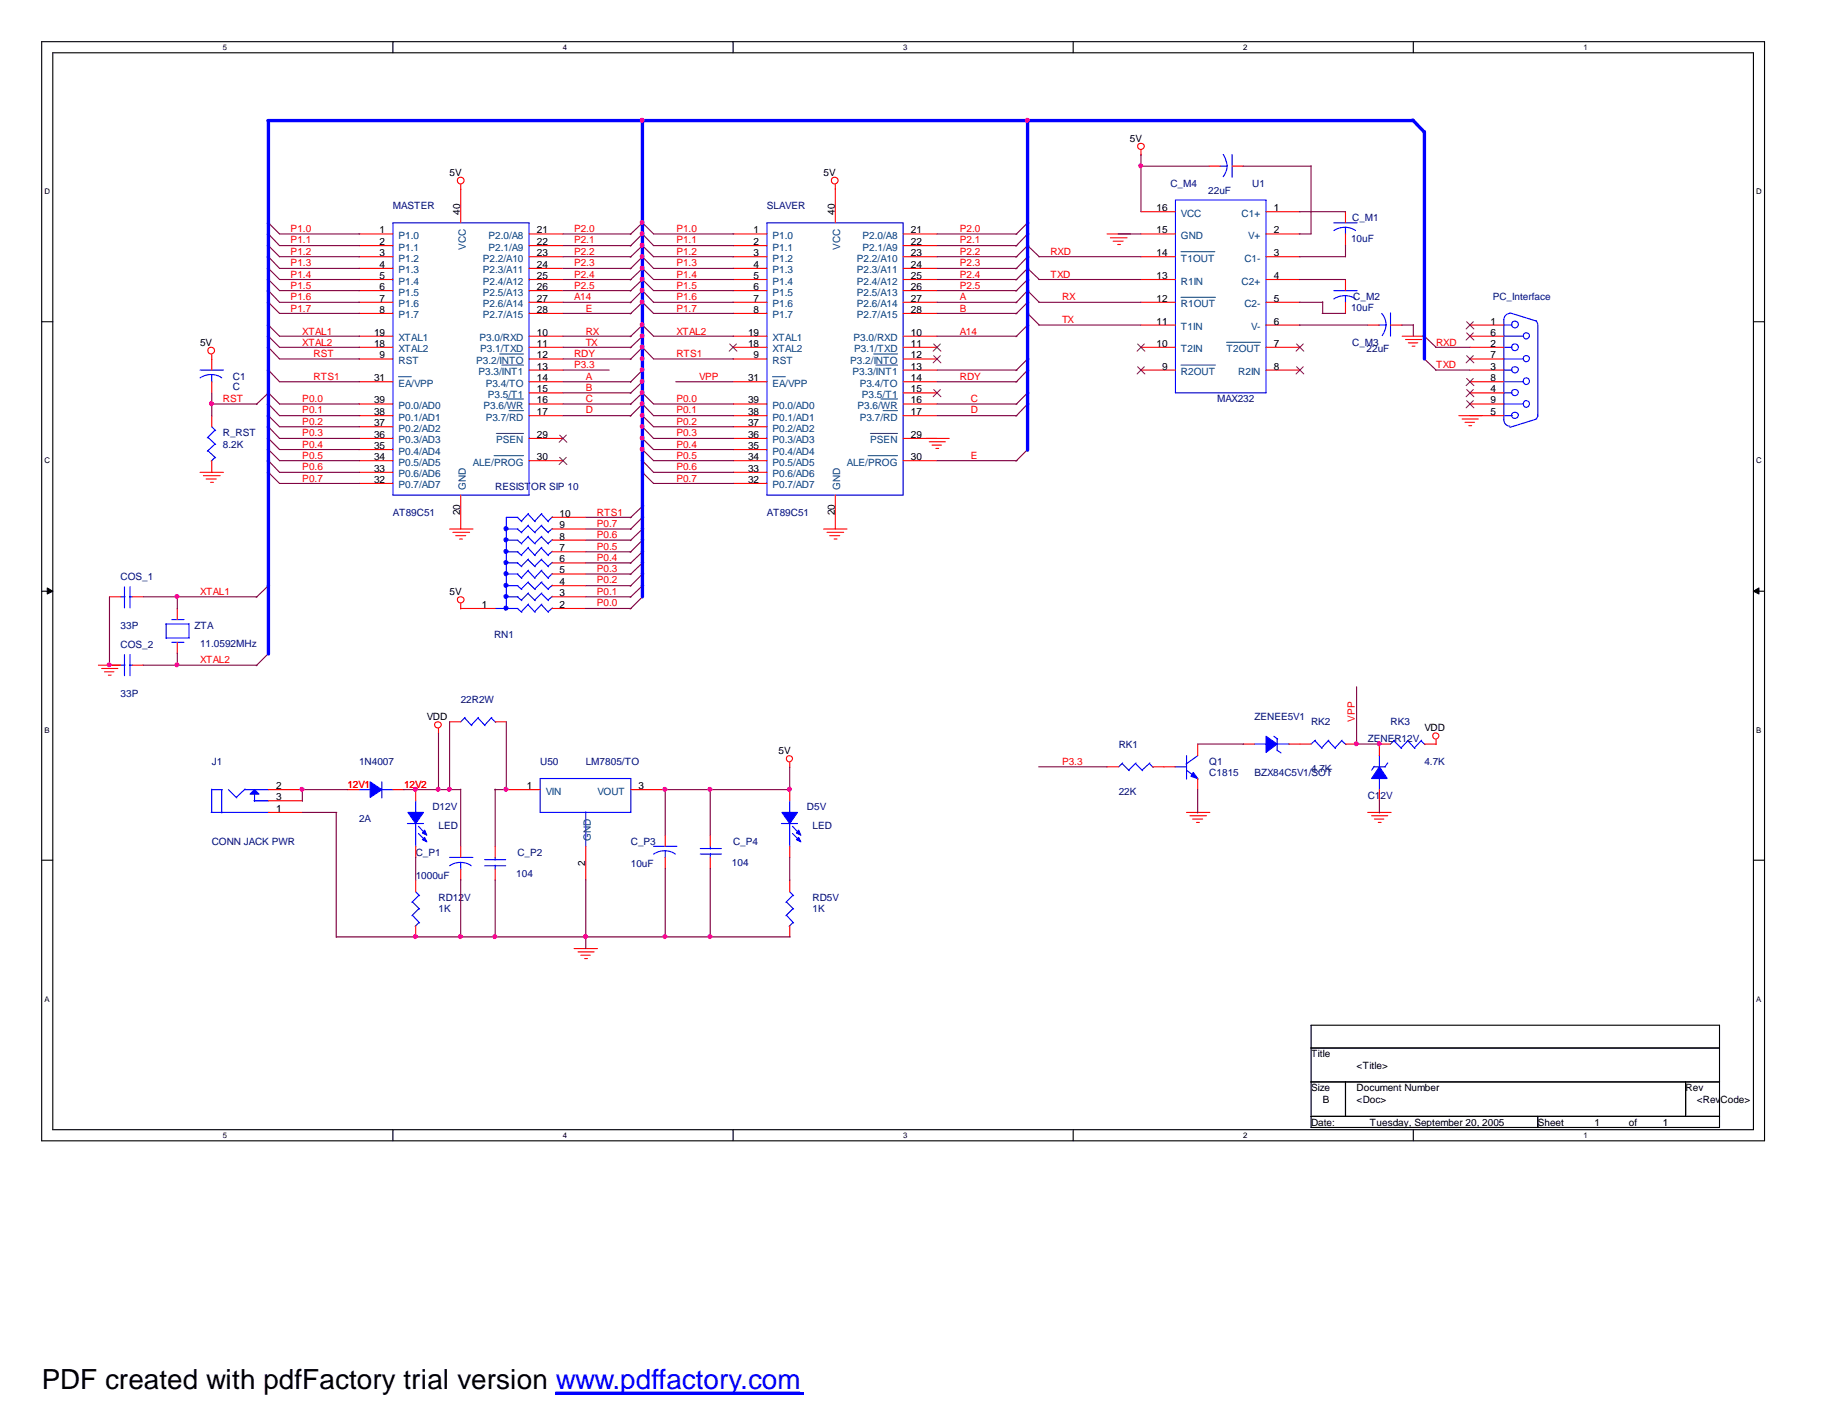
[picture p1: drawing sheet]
<svg xmlns="http://www.w3.org/2000/svg" width="279mm" height="216mm" viewBox="0 0 279 216" stroke-linecap="round" stroke-linejoin="round" font-family="sans-serif">
<path d="M6.3 6.3h262.5v167.5h-262.5zM8 8h259.1v164.1h-259.1z" fill="none" stroke="#000" stroke-width=".17"/>
<g fill="#fff">
<path d="M34 6.5h.5v1.4h-.5z"/>
<path d="M34 172.3h.5v1.4h-.5z"/>
</g>
<path d="M59.9 6.3v1.7M59.9 172.1v1.7" fill="none" stroke="#000" stroke-width=".17"/>
<g fill="#fff">
<path d="M85.8 6.5h.6v1.4h-.6z"/>
<path d="M85.8 172.3h.6v1.4h-.6z"/>
</g>
<path d="M111.7 6.3v1.7M111.7 172.1v1.7" fill="none" stroke="#000" stroke-width=".17"/>
<g fill="#fff">
<path d="M137.6 6.5h.6v1.4h-.6z"/>
<path d="M137.6 172.3h.6v1.4h-.6z"/>
</g>
<path d="M163.5 6.3v1.7M163.5 172.1v1.7" fill="none" stroke="#000" stroke-width=".17"/>
<g fill="#fff">
<path d="M189.4 6.5h.6v1.4h-.6z"/>
<path d="M189.4 172.3h.6v1.4h-.6z"/>
</g>
<path d="M215.3 6.3v1.7M215.3 172.1v1.7" fill="none" stroke="#000" stroke-width=".17"/>
<g fill="#fff">
<path d="M241.2 6.5h.6v1.4h-.6z"/>
<path d="M241.2 172.3h.6v1.4h-.6z"/>
<path d="M6.8 28.5h.7v1.4h-.7z"/>
<path d="M267.5 28.5h.8v1.4h-.8z"/>
<path d="M6.8 69.5h.7v1.4h-.7z"/>
<path d="M267.5 69.5h.8v1.4h-.8z"/>
</g>
<path d="M6.3 49h1.7M267.1 49h1.7" fill="none" stroke="#000" stroke-width=".17"/>
<g fill="#fff">
<path d="M6.8 110.6h.7v1.3h-.7z"/>
<path d="M267.5 110.6h.8v1.3h-.8z"/>
</g>
<path d="M6.3 90.1h1.7M267.1 90.1h1.7" fill="none" stroke="#000" stroke-width=".17"/>
<g fill="#000" stroke="#000" stroke-width=".15">
<path d="M7.2 89.6l.8 .5-.8 .4z" fill-rule="evenodd"/>
<path d="M267.1 90.1l.9-.5v.9z" fill-rule="evenodd"/>
</g>
<g fill="#fff">
<path d="M6.8 151.6h.7v1.3h-.7z"/>
<path d="M267.5 151.6h.8v1.3h-.8z"/>
</g>
<path d="M6.3 131.1h1.7M267.1 131.1h1.7M199.7 156.2h62.3v15.6h-62.3zM199.7 159.7h62.3M199.7 164.8h62.3M199.7 170.1h62.3M205 164.8v5.3M234.3 170.1v1.7M256.8 164.8v5.3" fill="none" stroke="#000" stroke-width=".17"/>
<g fill="none" stroke="#f00" stroke-width=".17">
<path d="M54.7 35.6h5.2M54.7 37.4h5.2M54.7 39.1h5.2M70.2 28.1v5.9M80.6 35.6h5.2M80.6 37.4h5.2M80.6 39.1h5.2M111.7 35.6h5.1M111.7 37.4h5.1M111.7 39.1h5.1M127.3 28.1v5.9M137.6 35.6h5.1"/>
<path d="M137.6 37.4h5.1M137.6 39.1h5.1M168.7 35.6h3.5M169.2 36.2h2.5M169.6 36.7h1.5M170.3 37.3h.4M173.8 22.9v.8M173.8 35.6h5.3M173.8 39.1h5.3M173.8 32.3h5.3M184.2 25.3h1.7M187.7 25.3h1.7"/>
<path d="M192.9 35.6h5.1M192.9 39.1h5.1M192.9 32.3h5.1M205 32.3v1.7M205 35.6v1.8M32.3 54v2.4M32.3 58.2v1.7M54.7 51.2h5.2M54.7 54.7h5.2M54.7 52.9h5.2M54.7 58.2h5.2M54.7 40.9h5.2"/>
<path d="M54.7 42.6h5.2M54.7 44.3h5.2M54.7 46.1h5.2M54.7 47.8h5.2M80.6 51.2h5.2M80.6 54.7h5.2M80.6 52.9h5.2M80.6 58.2h5.2M80.6 40.9h5.2M80.6 42.6h5.2M80.6 44.3h5.2M80.6 46.1h5.2"/>
<path d="M80.6 47.8h5.2M80.6 56.4h5.2M80.6 59.9h5.2M111.7 51.2h5.1M111.7 54.7h5.1M111.7 52.9h5.1M111.7 58.2h5.1M111.7 40.9h5.1M111.7 42.6h5.1M111.7 44.3h5.1M111.7 46.1h5.1M111.7 47.8h5.1"/>
<path d="M137.6 51.2h5.1M137.6 54.7h5.1M137.6 52.9h5.1M137.6 58.2h5.1M137.6 40.9h5.1M137.6 42.6h5.1M137.6 44.3h5.1M137.6 46.1h5.1M137.6 47.8h5.1M137.6 56.4h5.1M137.6 59.9h5.1M173.8 52.9h5.3"/>
<path d="M173.8 42.6h5.3M173.8 46.1h5.3M173.8 56.4h5.3M173.8 49.5h5.3M192.9 52.9h5.1M192.9 42.6h5.1M192.9 46.1h5.1M192.9 56.4h5.1M192.9 49.5h5.1M205 42.6v1.7M205 46.1v1.7M208.4 49.5h1.7"/>
<path d="M211.8 49.5h1.8M213.6 51.2h3.5M214.1 51.7h2.5M214.5 52.2h1.5M215.1 52.7h.5M223.9 51.2h5.2M223.9 54.7h5.2M223.9 52.9h5.2M223.9 58.2h5.2M223.9 56.4h5.2M223.9 59.9h5.2M223.9 49.5h5.2"/>
<path d="M30.5 72h3.5M31 72.5h2.5M31.4 73h1.5M32.1 73.5h.4M32.3 63.3v1.7M32.3 70.2v1.8M54.7 72h5.2M54.7 66.8h5.2M54.7 63.3h5.2M54.7 70.2h5.2M54.7 61.6h5.2M54.7 65h5.2"/>
<path d="M54.7 68.5h5.2M54.7 73.7h5.2M70.2 75.4v5.2M80.6 66.8h5.2M80.6 63.3h5.2M80.6 70.2h5.2M80.6 61.6h5.2M84.1 78.8h5.1M111.7 72h5.1M111.7 66.8h5.1M111.7 63.3h5.1M111.7 70.2h5.1"/>
<path d="M111.7 61.6h5.1M111.7 65h5.1M111.7 68.5h5.1M111.7 73.7h5.1M127.3 75.4v5.2M137.6 66.8h7M137.6 63.3h5.1M137.6 70.2h5.1M137.6 61.6h5.1M141.6 67.3h2.4M142 67.8h1.4M142.6 68.3h.4"/>
<path d="M222.2 63.3h6.9M222.8 63.8h2.4M223.2 64.3h1.4M223.8 64.9h.4M223.9 61.6h5.2M16.7 90.9h1.7M20.2 90.9h1.6M27 92.7v1.7M27 97.9v1.7M68.5 80.6h3.6M69 81.1h2.5M69.4 81.6h1.6"/>
<path d="M70 82.1h.4M70.2 91.9v.9M70.2 92.7h5.2M84.1 80.6h5.1M84.1 92.7h5.1M84.1 90.9h5.1M84.1 89.2h5.1M84.1 87.5h5.1M84.1 85.8h5.1M84.1 84.1h5.1M84.1 82.3h5.1M125.5 80.6h3.5"/>
<path d="M126 81.1h2.5M126.4 81.6h1.5M127.1 82.1h.4M15 101.3h3.5M15.5 101.9h2.4M15.9 102.4h1.5M16.5 102.9h.4M20.2 101.3h1.6M66.8 111v.8M68.5 110h1.7M75.4 110h1.7M120.3 116.2v.7"/>
<path d="M168.7 116.8h1.7M175.6 116.8h3.5M182.5 113.4v1.7M182.5 118.6v1.7M189.4 113.4h1.7M196.3 113.4h3.4M205 113.4h1.7M211.8 113.4h-1.7v1.7M217 113.4h1.8M218.8 112.7v.8M40.9 123.8h5.2M40.9 120.3h5.2"/>
<path d="M40.9 122h5.2M52.9 120.3h1.8M59.9 120.3h1.7M63.3 120.3v1.7M63.3 128.9v1.7M63.3 134.1v1.8M70.2 128.9v1.7M70.2 132.4v1.7M75.4 128.9v1.7M75.4 132.4v1.7M77.1 120.3h5.2M89.2 128.9v5.2"/>
<path d="M96.1 120.3h5.2M101.3 127.3v1.6M101.3 130.6v1.8M108.2 127.3v1.6M108.2 130.6v1.8M120.3 120.3v1.7M120.3 128.9v1.7M120.3 134.1v1.8M180.8 123.8h3.5M181.3 124.3h2.5M181.7 124.8h1.5M182.3 125.3h.4"/>
<path d="M208.4 123.8h3.5M209 124.3h2.4M209.4 124.8h1.4M210 125.3h.4M210.1 120.3v1.7M63.3 141.1v1.6M87.5 144.5h3.5M88.1 145h2.4M88.5 145.5h1.4M89.1 146h.4M120.3 141.1v1.6"/>
<circle cx="70.2" cy="27.5" r=".52"/>
<circle cx="127.2" cy="27.5" r=".52"/>
<circle cx="173.8" cy="22.3" r=".5"/>
<circle cx="32.2" cy="53.4" r=".52"/>
<circle cx="70.2" cy="91.4" r=".5"/>
<circle cx="66.7" cy="110.4" r=".5"/>
<circle cx="120.3" cy="115.6" r=".48"/>
<circle cx="218.7" cy="112.1" r=".48"/>
</g>
<g fill="none" stroke="#00f" stroke-width=".17">
<path d="M59.9 34h20.7v41.4h-20.7zM116.8 34h20.8v41.4h-20.8zM179.1 30.5h13.8v29.4h-13.8zM185.8 25.3h1.1M186.4 23.5a2.72 2.72 0 0 1 0 3.4M187.7 23.5v3.5M203.2 35.1a2.95 2.95 0 0 1 3.3 0M203.2 34h3.6M205 34.6v1.1M30.5 57.6a2.95 2.95 0 0 1 3.3 0M30.5 56.4h3.5M32.3 57.1v1.2"/>
<path d="M203.2 45.6a2.95 2.95 0 0 1 3.3 0M203.2 44.3h3.6M205 45v1.1M210.1 49.5h1.1M210.5 47.8a2.58 2.58 0 0 1 .1 3.3M211.8 47.7v3.5M229 58.2h3.1M229 54.7h3.1M229 51.2h3.1M229.1 56.4h1.3M229.1 59.9h1.3M229.1 52.9h1.3"/>
<path d="M229.1 49.5h1.3M230 47.8a.94 .94 0 0 0-.9 .9v15.3M230 47.7l4.1 1.2M234 48.9l.3 .5M234.3 49.5v13.9M31.7 66.6l1.2 1.1M31.7 68.7l1.2 1.1M32.3 65l.6 .6M32.8 65.5l-1.2 1.2M32.8 67.6l-1.2 1.1M32.8 69.7l-.6 .6M78.8 78.8l.7 .7"/>
<path d="M78.9 78.8h-1.8v14M80.4 78.3l1.1 1.2M80.5 78.2l-1.1 1.2M82.5 78.3l1.1 1.2M82.5 78.2l-1.1 1.2M84.2 78.7l-.7 .7M229 61.6h3.1M229.1 63.9a.94 .94 0 0 0 .9 1M229.1 63.3h1.3M234.1 63.8l-4.1 1.3M234.3 63.2l-.1 .3-.2 .3M18.4 90.9h.6"/>
<path d="M19 89.4v3.2M19 99.7v3.3M19.7 90.9h.5M19.8 89.4v3.2M19.8 99.7v3.3M25.2 95.1h3.6M25.3 97.2h3.6M25.3 95.1v2.2M26.2 97.9h1.8M26.2 94.4h1.8M28.8 95v2.2M75.4 92.7h3.5"/>
<path d="M77.1 90.9h1.8M77.1 89.2h1.8M77.1 87.5h1.8M77.1 85.8h1.8M77.1 84.1h1.8M77.1 82.3h1.8M77.1 80.6h1.8M78.8 85.8l.7 .6M78.8 84.1l.7 .6M78.8 82.3l.7 .6M78.8 80.6l.7 .6M78.8 92.7l.7 .6"/>
<path d="M78.8 90.9l.7 .6M78.8 89.2l.7 .6M78.8 87.5l.7 .6M80.4 85.3l1.1 1.1M80.4 83.5l1.1 1.2M80.4 81.8l1.1 1.1M80.4 80.1l1.1 1.1M80.4 92.1l1.1 1.2M80.4 90.4l1.1 1.1M80.4 88.7l1.1 1.1M80.4 87l1.1 1.1M80.5 85.2l-1.1 1.1"/>
<path d="M80.5 83.4l-1.1 1.2M80.5 81.7l-1.1 1.1M80.5 80l-1.1 1.1M80.5 92l-1.1 1.2M80.5 90.3l-1.1 1.1M80.5 88.6l-1.1 1.1M80.5 86.9l-1.1 1.2M82.5 85.3l1.1 1.1M82.5 83.5l1.1 1.2M82.5 81.8l1.1 1.1M82.5 80.1l1.1 1.1M82.5 92.1l1.1 1.2"/>
<path d="M82.5 90.4l1.1 1.1M82.5 88.7l1.1 1.1M82.5 87l1.1 1.1M82.5 85.2l-1.1 1.1M82.5 83.4l-1.1 1.2M82.5 81.7l-1.1 1.1M82.5 80l-1.1 1.1M82.5 92l-1.1 1.2M82.5 90.3l-1.1 1.1M82.5 88.6l-1.1 1.1M82.5 86.9l-1.1 1.2M84.2 85.7l-.7 .6"/>
<path d="M84.2 84l-.7 .6M84.2 82.2l-.7 .6M84.2 80.5l-.7 .6M84.2 92.6l-.7 .6M84.2 90.8l-.7 .6M84.2 89.2l-.7 .5M84.2 87.4l-.7 .7M18.4 101.3h.6M19.7 101.3h.5M58.2 119.1v2.5M70.8 109.4l1.1 1.2M70.9 109.3l-.7 .7"/>
<path d="M72.8 109.4l1.1 1.2M72.9 109.3l-1.1 1.2M74.8 109.4l.7 .7M74.9 109.3l-1.1 1.2M82.3 118.6h13.8v5.2h-13.8zM170.9 116.3l1.1 1.1M171 116.2l-.6 .6M173 116.3l1.1 1.1M173.1 116.2l-1.1 1.1M175.1 116.3l.6 .6M175.2 116.2l-1.2 1.1M179 116.8h1.8"/>
<path d="M180.8 117.3l1.7 1.4M180.8 115.1v3.6M182.5 115.1l-1.8 1.3M191.1 113.4h1.9M194.1 112.2l.5 .4M194.6 113.4h1.8M194.6 112.5v1.9M194.6 114.3l.6 .4M200.3 112.9l1.1 1.1M200.4 112.8l-.7 .6M202.4 112.9l1.1 1.1M202.4 112.8l-1.1 1.2"/>
<path d="M204.4 112.9l.7 .6M204.5 112.8l-1.1 1.2M209.3 116.8h1.8M209.4 116.8l-.4 .5M210.1 115.1v1.7M210.1 118.5v1.8M211.4 116.2l-.4 .6M212.3 112.9l1.2 1.1M212.4 112.8l-.6 .6M214.5 112.9l1.1 1.1M214.5 112.8l-1.1 1.2M216.5 112.9l.6 .6"/>
<path d="M216.6 112.8l-1.1 1.2M32.2 123.8h8.8M32.3 120.2v3.6M32.3 120.3h1.6M33.8 120.3v3.6M34.8 120.3l1.3 1.3M37.3 120.3h3.7M37.3 120.2l-1.3 1.3M38.7 122h2.3M38.8 121v1.1M54.7 120.3h1.8M58.2 120.3h1.7"/>
<path d="M62.1 125.5h2.4M62.8 137.4l1.1 1.1M62.8 139.4l1.1 1.2M63.3 122v1.9M63.3 125.5v3.5M63.3 135.9l.6 .6M63.8 125.9l1.1 1.2M63.8 127l1.1 1.1M63.8 136.4l-1.1 1.1M63.8 138.4l-1.1 1.1M68.5 131.9a2.94 2.94 0 0 1 3.3 0M68.5 130.6h3.6"/>
<path d="M70.2 131.4v1.1M73.8 131.9h3.2M73.8 131h3.2M75.4 130.6v.5M75.4 131.8v.6M89.2 123.7v5.2M99.6 130.1a2.95 2.95 0 0 1 3.3 0M99.6 128.9h3.5M101.3 129.6v1.1M106.7 130.1h3.2M106.7 129.3h3.2M108.2 128.9v.5"/>
<path d="M108.2 130v.6M119 125.5h2.5M119.8 137.4l1.1 1.1M119.8 139.4l1.1 1.2M120.3 122v1.9M120.3 125.5v3.5M120.3 135.9l.6 .6M120.7 125.9l1.1 1.2M120.7 127l1.1 1.1M120.8 136.4l-1.1 1.1M120.8 138.4l-1.1 1.1M63.8 140.5l-.6 .6"/>
<path d="M120.8 140.5l-.6 .6"/>
<circle cx="230.8" cy="49.4" r=".52"/>
<circle cx="230.8" cy="52.9" r=".52"/>
<circle cx="230.8" cy="59.8" r=".5"/>
<circle cx="230.8" cy="56.3" r=".5"/>
<circle cx="232.5" cy="58.1" r=".5"/>
<circle cx="232.5" cy="54.6" r=".48"/>
<circle cx="232.5" cy="51.2" r=".48"/>
<circle cx="230.8" cy="63.3" r=".5"/>
<circle cx="232.5" cy="61.5" r=".5"/>
</g>
<g fill="#00f" stroke="#00f" stroke-width=".17">
<path d="M181.8 117.7l.7 .9-1.1-.3z" fill-rule="evenodd"/>
<path d="M210.1 116.8l1.2 1.8h-2.3z" fill-rule="evenodd"/>
<path d="M56.4 119.1l1.8 1.2-1.8 1.2z" fill-rule="evenodd"/>
<path d="M192.9 112.2l1.7 1.2-1.7 1.2z" fill-rule="evenodd"/>
<path d="M62.1 123.8h2.4l-1.2 1.7z" fill-rule="evenodd"/>
<path d="M64.7 127.6l.3 .7-.7-.4z" fill-rule="evenodd"/>
<path d="M64.7 126.5l.3 .8-.7-.4z" fill-rule="evenodd"/>
<path d="M119.1 123.8h2.4l-1.2 1.7z" fill-rule="evenodd"/>
<path d="M121.7 127.6l.3 .7-.7-.4z" fill-rule="evenodd"/>
<path d="M121.7 126.5l.3 .8-.7-.4z" fill-rule="evenodd"/>
<path d="M38.1 121l.7-.7 .7 .7z" fill-rule="evenodd"/>
<circle cx="77.1" cy="92.7" r=".31"/>
<circle cx="77.1" cy="90.9" r=".31"/>
<circle cx="77.1" cy="89.2" r=".31"/>
<circle cx="77.1" cy="87.4" r=".31"/>
<circle cx="77.1" cy="85.7" r=".31"/>
<circle cx="77.1" cy="84" r=".31"/>
<circle cx="77.1" cy="82.2" r=".31"/>
<circle cx="77.1" cy="80.5" r=".31"/>
</g>
<g fill="none" stroke="#004080" stroke-width=".15">
<path d="M179.9 38.4h5.2M60.7 57.4h2M76.1 53.9h3.7M76.5 55.6h3.3M117.7 57.4h1.9M133.1 53.9h3.6M133.4 55.6h3.3M179.9 55.6h5.3M179.9 45.3h5.3M186.9 52.2h5.1M75.3 69.4h4.5M75.6 66h4.2"/>
<path d="M77.2 60.8h2.6M77.6 62.6h2.2M132.2 69.4h4.5M132.6 66h4.1M134.2 60.8h2.5M134.5 62.6h2.2"/>
</g>
<g fill="none" stroke="#804000" stroke-width=".15">
<path d="M111.2 52.4l1.1 1.1M112.2 52.4l-1.1 1.1M142.2 52.4l1.1 1.1M142.2 54.2l1.1 1.1M142.2 59.4l1.1 1.1M143.3 52.4l-1.1 1.1M143.3 54.2l-1.1 1.1M143.3 59.4l-1.1 1.1M173.3 55.9l1.1 1.1M173.3 52.4l1.1 1.1M174.3 55.9l-1.1 1.1M174.3 52.4l-1.1 1.1"/>
<path d="M197.5 55.9l1.1 1.1M197.5 52.4l1.1 1.1M198.5 55.9l-1.1 1.1M198.5 52.4l-1.1 1.1M223.4 59.4l1.1 1.1M223.4 57.7l1.1 1.1M223.4 54.2l1.1 1.1M223.4 50.7l1.1 1.1M223.4 49l1.1 1.1M224.5 59.4l-1.1 1.1M224.5 57.7l-1.1 1.1M224.5 54.2l-1.1 1.1"/>
<path d="M224.5 50.7l-1.1 1.1M224.5 49l-1.1 1.1M85.3 66.3l1.1 1.1M85.3 69.7l1.1 1.1M86.3 66.3l-1.1 1.1M86.3 69.7l-1.1 1.1M223.4 61l1.1 1.1M224.5 61l-1.1 1.1"/>
</g>
<g fill="none" stroke="#800040" stroke-width=".17">
<path d="M40.8 33.9l1.8 1.7h12.2M40.8 35.6l1.8 1.8h12.2M40.8 37.3l1.8 1.8h12.2M40.8 39l1.8 1.9h12.2M85.8 35.6h10.4M85.8 37.4h10.4M85.8 39.1h10.4M97.8 39l1.8 1.9h12.2M97.8 37.3l1.8 1.8h12.2M97.8 35.6l1.8 1.8h12.2M97.8 33.9l1.8 1.7h12.2M97.9 34l-1.9 1.7"/>
<path d="M97.9 35.6l-1.9 1.9M97.9 37.4l-1.9 1.8M97.9 39.1l-1.9 1.9M142.7 35.6h12.2M142.7 37.4h12.2M142.7 39.1h12.2M156.5 37.3l1.8 1.8M156.5 34l-1.7 1.7M156.5 35.6l-1.7 1.9M156.5 37.4l-1.7 1.8M156.5 39.1l-1.7 1.9M158.2 39.1h15.6"/>
<path d="M170.3 35.6h3.5M173.7 25.3h10.5M173.8 23.5v8.8M189.3 25.3h10.4M198 32.3h7M199.7 25.2v10.4h-1.7M205 37.3v1.8h-7M32.3 59.9v3.5M40.8 40.8l1.8 1.8h12.2M40.8 42.5l1.8 1.8h12.2M40.8 44.2l1.8 1.9h12.2M40.8 46l1.8 1.8h12.2"/>
<path d="M40.8 49.4l1.8 1.8h12.2M40.8 51.1l1.8 1.8h12.2M40.8 52.8l1.8 1.9h12.2M40.8 56.3l1.8 1.9h12.2M40.8 59.8l1.8 1.8h12.2M40.9 59.9l-1.9 1.7M85.8 40.9h10.4M85.8 42.6h10.4M85.8 44.3h10.4M85.8 46.1h10.4M85.8 47.8h10.4M85.8 51.2h10.4"/>
<path d="M85.8 52.9h10.4M85.8 54.7h10.4M85.8 58.2h10.4M85.8 56.4h7M85.8 59.9h10.4M97.8 59.8l1.8 1.8h12.2M97.8 52.8l1.8 1.9h12.2M97.8 49.4l1.8 1.8h12.2M97.8 46l1.8 1.8h12.2M97.8 44.2l1.8 1.9h12.2M97.8 42.5l1.8 1.8h12.2M97.8 40.8l1.8 1.8h12.2"/>
<path d="M97.9 40.9l-1.9 1.8M97.9 42.6l-1.9 1.8M97.9 44.3l-1.9 1.8M97.9 46.1l-1.9 1.7M97.9 49.5l-1.9 1.8M97.9 51.2l-1.9 1.8M97.9 52.9l-1.9 1.9M97.9 56.4l-1.9 1.9M97.9 58.2l-1.9 1.7M97.9 59.9l-1.9 1.7M103 58.2h8.7M142.7 40.9h12.2"/>
<path d="M142.7 42.6h12.2M142.7 44.3h12.2M142.7 46.1h12.2M142.7 47.8h12.2M142.7 51.2h12.2M142.7 58.2h12.2M142.7 56.4h12.2M156.5 40.8l1.8 1.8M156.5 44.2l1.8 1.9M156.5 47.7l1.8 1.8M156.5 40.9l-1.7 1.8M156.5 42.6l-1.7 1.8"/>
<path d="M156.5 44.3l-1.7 1.8M156.5 46.1l-1.7 1.7M156.5 49.5l-1.7 1.8M156.5 54.7l-1.7 1.8M156.5 59.9l-1.7 1.7M156.5 56.4l-1.7 1.9M158.2 42.6h15.6M158.2 46.1h15.6M158.2 49.5h15.6M198 42.6h7M198 46.1h3.5M198 49.5h10.4"/>
<path d="M201.4 47.8h3.6M201.5 46v1.8M213.5 49.5h1.8M215.3 49.4v1.8M216.9 51.1l1.9 1.8M216.9 54.6l1.9 1.8M218.7 52.9h5.2M218.7 56.4h5.2M32.3 61.6h6.9M40.8 61.5l1.8 1.8h12.2M40.8 63.2l1.8 1.8h12.2M40.8 64.9l1.8 1.9h12.2"/>
<path d="M40.8 66.7l1.8 1.8h12.2M40.8 68.4l1.8 1.8h12.2M40.8 70.1l1.8 1.9h12.2M40.8 71.9l1.8 1.8h12.2M85.8 61.6h10.4M85.8 63.3h10.4M89.2 78.8h7M97.8 71.9l1.8 1.8h12.2M97.8 70.1l1.8 1.9h12.2M97.8 68.4l1.8 1.8h12.2M97.8 66.7l1.8 1.8h12.2M97.8 64.9l1.8 1.9h12.2"/>
<path d="M97.8 63.2l1.8 1.8h12.2M97.8 61.5l1.8 1.8h12.2M97.9 61.6l-1.9 1.8M97.9 77.1l-1.9 1.8M97.9 78.8l-1.9 1.9M142.7 61.6h12.2M142.7 63.3h12.2M142.7 70.2h12.2M156.5 61.6l-1.7 1.8M156.5 68.5l-1.7 1.8M16.7 90.9v10.5M21.8 90.9h17.4"/>
<path d="M27 90.9v1.9M27 99.5v1.8M40.9 99.6l-1.9 1.8M40.9 89.2l-1.9 1.8M89.2 92.7h7M89.2 90.9h7M89.2 89.2h7M89.2 87.5h7M89.2 85.8h7M89.2 84.1h7M89.2 82.3h7M89.2 80.6h7"/>
<path d="M97.9 80.6l-1.9 1.8M97.9 82.3l-1.9 1.9M97.9 84.1l-1.9 1.8M97.9 85.8l-1.9 1.7M97.9 87.5l-1.9 1.8M97.9 89.2l-1.9 1.8M97.9 90.9l-1.9 1.9M21.8 101.3h17.4M66.8 111.7v8.7M68.5 110v10.4M77.1 110v10.4M120.3 116.8v3.6"/>
<path d="M158.2 116.8h10.5M182.5 113.4h7M206.7 104.6v8.8h3.5M46.1 123.8h5.2M51.2 123.8v19M53 120.3h-6.9v1.8M61.5 120.3h8.7M63.3 130.6v3.5M70.2 120.2v8.7M70.2 134v8.7M75.4 120.3h1.7M75.4 120.2v8.7"/>
<path d="M75.4 134v8.7M89.2 134v10.5M101.3 120.3h19.1M101.3 120.2v7.1M101.3 132.3v10.4M108.2 120.2v7.1M108.2 132.3v10.4M120.3 130.6v3.6M182.5 120.3v3.6M210.1 122v1.9M51.2 142.7h69.2"/>
</g>
<path d="M40.8 18.4h174.5M40.9 18.4v81.3M97.9 18.3v72.6M156.5 18.4v50.2M215.2 18.3l1.8 1.9M217 20.1v34.6" fill="none" stroke="#00f" stroke-width=".51"/>
<g fill="#f0f" stroke="#f0f" stroke-width=".17">
<circle cx="32.2" cy="61.5" r=".31"/>
<circle cx="27" cy="101.3" r=".31"/>
<circle cx="16.6" cy="101.3" r=".31"/>
<circle cx="27" cy="90.9" r=".31"/>
<circle cx="173.8" cy="25.3" r=".31"/>
<circle cx="75.4" cy="142.7" r=".31"/>
<circle cx="70.1" cy="142.7" r=".31"/>
<circle cx="63.3" cy="142.7" r=".31"/>
<circle cx="108.2" cy="142.7" r=".31"/>
<circle cx="101.3" cy="142.7" r=".31"/>
<circle cx="89.2" cy="142.7" r=".31"/>
<circle cx="46" cy="120.3" r=".31"/>
<circle cx="68.4" cy="120.3" r=".31"/>
<circle cx="77.1" cy="120.3" r=".31"/>
<circle cx="66.7" cy="120.3" r=".31"/>
<circle cx="63.3" cy="120.3" r=".31"/>
<circle cx="101.3" cy="120.3" r=".31"/>
<circle cx="108.2" cy="120.3" r=".31"/>
<circle cx="120.3" cy="120.3" r=".31"/>
<circle cx="206.6" cy="113.3" r=".31"/>
<circle cx="210.1" cy="113.3" r=".31"/>
<circle cx="97.8" cy="18.3" r=".31"/>
<circle cx="97.8" cy="33.9" r=".31"/>
<circle cx="97.8" cy="35.6" r=".31"/>
<circle cx="97.8" cy="37.4" r=".31"/>
<circle cx="97.8" cy="39.1" r=".31"/>
<circle cx="97.8" cy="40.8" r=".31"/>
<circle cx="97.8" cy="42.5" r=".31"/>
<circle cx="97.8" cy="44.2" r=".31"/>
<circle cx="97.8" cy="46" r=".31"/>
<circle cx="97.8" cy="49.5" r=".31"/>
<circle cx="97.8" cy="51.2" r=".31"/>
<circle cx="97.8" cy="52.9" r=".31"/>
<circle cx="97.8" cy="54.6" r=".31"/>
<circle cx="97.8" cy="56.3" r=".31"/>
<circle cx="97.8" cy="58.1" r=".31"/>
<circle cx="97.8" cy="59.8" r=".31"/>
<circle cx="97.8" cy="68.4" r=".31"/>
<circle cx="97.8" cy="66.7" r=".31"/>
<circle cx="97.8" cy="65" r=".31"/>
<circle cx="97.8" cy="63.3" r=".31"/>
<circle cx="97.8" cy="61.5" r=".31"/>
<circle cx="156.5" cy="18.3" r=".31"/>
</g>
<path d="M84.7 212.1h37.1" fill="none" stroke="#00f" stroke-width=".18"/>
<path d="M84.7 212.3h37.8" fill="none" stroke="#00f" stroke-width=".34"/>
<text font-size="4.2" x="6.3" y="211.7">PDF created with pdfFactory trial version www.pdffactory.com</text>
<g font-size="1.5">
<text x="172.1" y="21.6">5V</text>
<text x="68.5" y="26.8">5V</text>
<text x="125.5" y="26.8">5V</text>
<text x="57.8" y="35.6">1</text>
<text x="70.1" y="32.8" transform="rotate(-90 70.1 32.8)">40</text>
<text x="81.8" y="35.6">21</text>
<text x="114.8" y="35.6">1</text>
<text x="127.2" y="32.8" transform="rotate(-90 127.2 32.8)">40</text>
<text x="138.8" y="35.6">21</text>
<text x="176.2" y="32.2">16</text>
<text x="176.2" y="35.6">15</text>
<text x="194.1" y="32.2">1</text>
<text x="194.1" y="35.6">2</text>
<text x="57.8" y="37.3">2</text>
<text x="57.8" y="39">3</text>
<text x="57.8" y="40.8">4</text>
<text x="81.8" y="37.3">22</text>
<text x="81.8" y="39">23</text>
<text x="81.8" y="40.8">24</text>
<text x="114.8" y="37.3">2</text>
<text x="114.8" y="39">3</text>
<text x="114.8" y="40.8">4</text>
<text x="138.8" y="37.3">22</text>
<text x="138.8" y="39">23</text>
<text x="138.8" y="40.8">24</text>
<text x="176.2" y="39">14</text>
<text x="194.1" y="39">3</text>
<text x="57.8" y="42.5">5</text>
<text x="57.8" y="44.2">6</text>
<text x="57.8" y="46">7</text>
<text x="57.8" y="47.7">8</text>
<text x="81.8" y="42.5">25</text>
<text x="81.8" y="44.2">26</text>
<text x="81.8" y="46">27</text>
<text x="81.8" y="47.7">28</text>
<text x="114.8" y="42.5">5</text>
<text x="114.8" y="44.2">6</text>
<text x="114.8" y="46">7</text>
<text x="114.8" y="47.7">8</text>
<text x="138.8" y="42.5">25</text>
<text x="138.8" y="44.2">26</text>
<text x="138.8" y="46">27</text>
<text x="138.8" y="47.7">28</text>
<text x="176.2" y="46">12</text>
<text x="176.2" y="42.5">13</text>
<text x="194.1" y="42.5">4</text>
<text x="194.1" y="46">5</text>
<text x="30.5" y="52.7">5V</text>
<text x="57" y="52.8">18</text>
<text x="57" y="51.1">19</text>
<text x="81.8" y="51.1">10</text>
<text x="81.8" y="52.8">11</text>
<text x="114" y="52.8">18</text>
<text x="114" y="51.1">19</text>
<text x="138.8" y="51.1">10</text>
<text x="138.8" y="52.8">11</text>
<text x="176.2" y="49.4">11</text>
<text x="176.2" y="52.8">10</text>
<text x="194.1" y="49.4">6</text>
<text x="194.1" y="52.8">7</text>
<text x="227.1" y="52.8">2</text>
<text x="227.1" y="51.1">6</text>
<text x="227.1" y="49.4">1</text>
<text x="57" y="58.1">31</text>
<text x="57.8" y="54.6">9</text>
<text x="81.8" y="54.6">12</text>
<text x="81.8" y="56.3">13</text>
<text x="81.8" y="58.1">14</text>
<text x="81.8" y="59.8">15</text>
<text x="114" y="58.1">31</text>
<text x="114.8" y="54.6">9</text>
<text x="138.8" y="54.6">12</text>
<text x="138.8" y="56.3">13</text>
<text x="138.8" y="58.1">14</text>
<text x="138.8" y="59.8">15</text>
<text x="177" y="56.3">9</text>
<text x="194.1" y="56.3">8</text>
<text x="227.1" y="59.8">4</text>
<text x="227.1" y="58.1">8</text>
<text x="227.1" y="56.3">3</text>
<text x="227.1" y="54.6">7</text>
<text x="57" y="61.5">39</text>
<text x="57" y="63.2">38</text>
<text x="57" y="64.9">37</text>
<text x="81.8" y="61.5">16</text>
<text x="81.8" y="63.2">17</text>
<text x="114" y="61.5">39</text>
<text x="114" y="63.2">38</text>
<text x="114" y="64.9">37</text>
<text x="138.8" y="61.5">16</text>
<text x="138.8" y="63.2">17</text>
<text x="227.1" y="63.2">5</text>
<text x="227.1" y="61.5">9</text>
<text x="57" y="66.7">36</text>
<text x="57" y="68.4">35</text>
<text x="57" y="70.1">34</text>
<text x="57" y="71.9">33</text>
<text x="81.8" y="66.7">29</text>
<text x="81.8" y="70.1">30</text>
<text x="114" y="66.7">36</text>
<text x="114" y="68.4">35</text>
<text x="114" y="70.1">34</text>
<text x="114" y="71.9">33</text>
<text x="138.8" y="66.7">29</text>
<text x="138.8" y="70.1">30</text>
<text x="57" y="73.6">32</text>
<text x="114" y="73.6">32</text>
<text x="70.1" y="78.5" transform="rotate(-90 70.1 78.5)">20</text>
<text x="85.3" y="84">7</text>
<text x="85.3" y="82.2">8</text>
<text x="85.3" y="80.5">9</text>
<text x="85.3" y="78.7">10</text>
<text x="127.2" y="78.5" transform="rotate(-90 127.2 78.5)">20</text>
<text x="85.3" y="89.2">4</text>
<text x="85.3" y="87.4">5</text>
<text x="85.3" y="85.7">6</text>
<text x="68.5" y="90.7">5V</text>
<text x="73.4" y="92.6">1</text>
<text x="85.3" y="92.6">2</text>
<text x="85.3" y="90.8">3</text>
<text x="65" y="109.6">VDD</text>
<text x="217" y="111.4">VDD</text>
<text x="118.6" y="114.8">5V</text>
<text x="42.1" y="120.2">2</text>
<text x="42.1" y="121.9">3</text>
<text x="42.1" y="123.7">1</text>
<text x="80.3" y="120.2">1</text>
<text x="97.3" y="120.2">3</text>
<text x="89.2" y="132" transform="rotate(-90 89.2 132)">2</text>
<text x="199.7" y="161.1">Title</text>
<text x="199.7" y="166.3">Size</text>
<text x="206.7" y="162.9">&lt;Title&gt;</text>
<text x="206.7" y="166.3">Document Number</text>
<text x="256.8" y="166.3">Rev</text>
<text x="199.7" y="171.5">Date:</text>
<text x="201.5" y="168.1">B</text>
<text x="206.7" y="168.1">&lt;Doc&gt;</text>
<text x="208.7" y="171.5">Tuesday, September 20, 2005</text>
<text x="234.3" y="171.5">Sheet</text>
<text x="242.9" y="171.5">1</text>
<text x="248.2" y="171.5">of</text>
<text x="253.3" y="171.5">1</text>
<text x="258.5" y="168.1">&lt;RevCode&gt;</text>
</g>
<g font-size="1.5" fill="#000080">
<text x="178.3" y="28.4">C_M4</text>
<text x="184.1" y="29.5">22uF</text>
<text x="190.8" y="28.4">U1</text>
<text x="59.9" y="31.9">MASTER</text>
<text x="116.8" y="31.9">SLAVER</text>
<text x="206" y="33.7">C_M1</text>
<text x="205.8" y="36.9">10uF</text>
<text x="205.8" y="47.3">10uF</text>
<text x="206.2" y="45.7">C_M2</text>
<text x="227.4" y="45.7">PC_Interface</text>
<text x="206" y="52.7">C_M3</text>
<text x="208.2" y="53.7">22uF</text>
<text x="35.5" y="57.8">C1</text>
<text x="35.5" y="59.4">C</text>
<text x="185.4" y="61.3">MAX232</text>
<text x="34" y="66.5">R_RST</text>
<text x="34" y="68.2">8.2K</text>
<text x="75.4" y="74.6">RESIST</text>
<text x="80.9" y="74.6">OR SIP 10</text>
<text x="59.9" y="78.6">AT89C51</text>
<text x="116.8" y="78.6">AT89C51</text>
<text x="18.4" y="88.4">COS_1</text>
<text x="18.4" y="95.8">33P</text>
<text x="29.6" y="95.8">ZTA</text>
<text x="18.4" y="98.8">COS_2</text>
<text x="30.5" y="98.6">11.0592MHz</text>
<text x="75.3" y="97.2">RN1</text>
<text x="18.4" y="106.2">33P</text>
<text x="70.2" y="107.1">22R2W</text>
<text x="170.4" y="114">RK1</text>
<text x="191.1" y="109.6">ZENEE5V1</text>
<text x="199.7" y="110.5">RK2</text>
<text x="208.4" y="113.1">ZENER12V</text>
<text x="211.8" y="110.5">RK3</text>
<text x="32.3" y="116.6">J1</text>
<text x="54.7" y="116.6">1N4007</text>
<text x="82.3" y="116.6">U50</text>
<text x="89.2" y="116.6">LM7805/TO</text>
<text x="184.2" y="116.6">Q1</text>
<text x="184.2" y="118.3">C1815</text>
<text x="191.1" y="118.3">BZX84C5V1/SOT</text>
<text x="199.7" y="117.6">4.7K</text>
<text x="217" y="116.6">4.7K</text>
<text x="54.7" y="125.2">2A</text>
<text x="65.9" y="123.4">D12V</text>
<text x="122.9" y="123.4">D5V</text>
<text x="170.4" y="121.1">22K</text>
<text x="208.4" y="121.8">C12V</text>
<text x="32.3" y="128.7">CONN JACK PWR</text>
<text x="63.3" y="130.4">C_P1</text>
<text x="66.8" y="126.2">LED</text>
<text x="78.8" y="130.4">C_P2</text>
<text x="96.1" y="128.7">C_P3</text>
<text x="111.5" y="131.9">104</text>
<text x="111.7" y="128.7">C_P4</text>
<text x="123.8" y="126.2">LED</text>
<text x="63.3" y="133.9">1000uF</text>
<text x="66.8" y="137.3">RD12V</text>
<text x="78.7" y="133.7">104</text>
<text x="96.1" y="132.1">10uF</text>
<text x="123.8" y="137.3">RD5V</text>
<text x="66.8" y="139">1K</text>
<text x="123.8" y="139">1K</text>
</g>
<g font-size="1.5" fill="#f00">
<text x="44.3" y="35.4">P1.0</text>
<text x="87.5" y="35.4">P2.0</text>
<text x="103" y="35.4">P1.0</text>
<text x="146.2" y="35.4">P2.0</text>
<text x="44.3" y="37.1">P1.1</text>
<text x="44.3" y="38.9">P1.2</text>
<text x="44.3" y="40.6">P1.3</text>
<text x="87.5" y="37.1">P2.1</text>
<text x="87.5" y="38.9">P2.2</text>
<text x="87.5" y="40.6">P2.3</text>
<text x="103" y="37.1">P1.1</text>
<text x="103" y="38.9">P1.2</text>
<text x="103" y="40.6">P1.3</text>
<text x="146.2" y="37.1">P2.1</text>
<text x="146.2" y="38.9">P2.2</text>
<text x="146.2" y="40.6">P2.3</text>
<text x="160" y="38.9">RXD</text>
<text x="44.3" y="42.3">P1.4</text>
<text x="44.3" y="44">P1.5</text>
<text x="44.3" y="45.7">P1.6</text>
<text x="44.3" y="47.5">P1.7</text>
<text x="87.5" y="42.3">P2.4</text>
<text x="87.5" y="44">P2.5</text>
<text x="87.5" y="45.7">A14</text>
<text x="89.2" y="47.5">E</text>
<text x="103" y="42.3">P1.4</text>
<text x="103" y="44">P1.5</text>
<text x="103" y="45.7">P1.6</text>
<text x="103" y="47.5">P1.7</text>
<text x="146.2" y="42.3">P2.4</text>
<text x="146.2" y="44">P2.5</text>
<text x="146.2" y="45.7">A</text>
<text x="146.2" y="47.5">B</text>
<text x="160" y="42.3">TXD</text>
<text x="161.8" y="45.7">RX</text>
<text x="46.1" y="51">XTAL1</text>
<text x="46.1" y="52.7">XTAL2</text>
<text x="89.2" y="51">RX</text>
<text x="89.2" y="52.7">TX</text>
<text x="103" y="51">XTAL2</text>
<text x="146.2" y="51">A14</text>
<text x="161.8" y="49.2">TX</text>
<text x="218.8" y="52.7">RXD</text>
<text x="47.8" y="54.4">RST</text>
<text x="47.8" y="57.8">RTS1</text>
<text x="87.5" y="54.4">RDY</text>
<text x="87.5" y="56.1">P3.3</text>
<text x="89.2" y="57.8">A</text>
<text x="89.2" y="59.6">B</text>
<text x="103" y="54.4">RTS1</text>
<text x="106.5" y="57.8">VPP</text>
<text x="146.2" y="57.8">RDY</text>
<text x="218.8" y="56.1">TXD</text>
<text x="34" y="61.3">RST</text>
<text x="46.1" y="61.3">P0.0</text>
<text x="46.1" y="63">P0.1</text>
<text x="46.1" y="64.8">P0.2</text>
<text x="89.2" y="61.3">C</text>
<text x="89.2" y="63">D</text>
<text x="103" y="61.3">P0.0</text>
<text x="103" y="63">P0.1</text>
<text x="103" y="64.8">P0.2</text>
<text x="147.9" y="61.3">C</text>
<text x="147.9" y="63">D</text>
<text x="46.1" y="66.5">P0.3</text>
<text x="46.1" y="68.2">P0.4</text>
<text x="46.1" y="69.9">P0.5</text>
<text x="46.1" y="71.6">P0.6</text>
<text x="103" y="66.5">P0.3</text>
<text x="103" y="68.2">P0.4</text>
<text x="103" y="69.9">P0.5</text>
<text x="103" y="71.6">P0.6</text>
<text x="147.9" y="69.9">E</text>
<text x="46.1" y="73.4">P0.7</text>
<text x="103" y="73.4">P0.7</text>
<text x="90.9" y="83.7">P0.5</text>
<text x="90.9" y="82">P0.6</text>
<text x="90.9" y="80.3">P0.7</text>
<text x="90.9" y="78.6">RTS1</text>
<text x="90.9" y="88.9">P0.2</text>
<text x="90.9" y="87.2">P0.3</text>
<text x="90.9" y="85.5">P0.4</text>
<text x="30.5" y="90.7">XTAL1</text>
<text x="90.9" y="92.4">P0.0</text>
<text x="90.9" y="90.7">P0.1</text>
<text x="30.5" y="101">XTAL2</text>
<text x="206.4" y="110" transform="rotate(-90 206.4 110)">VPP</text>
<text x="161.8" y="116.6">P3.3</text>
<text x="52.9" y="120.1">12V1</text>
<text x="61.6" y="120.1">12V2</text>
</g>
<g font-size="1.5" fill="#004080">
<text x="179.9" y="33">VCC</text>
<text x="189.1" y="33">C1+</text>
<text x="60.7" y="36.4">P1.0</text>
<text x="60.7" y="38.2">P1.1</text>
<text x="60.7" y="39.9">P1.2</text>
<text x="60.7" y="41.7">P1.3</text>
<text x="71" y="38" transform="rotate(-90 71 38)">VCC</text>
<text x="73.6" y="39.9">P2.2/A10</text>
<text x="73.6" y="41.7">P2.3/A11</text>
<text x="74.4" y="36.4">P2.0/A8</text>
<text x="74.4" y="38.2">P2.1/A9</text>
<text x="117.7" y="36.4">P1.0</text>
<text x="117.7" y="38.2">P1.1</text>
<text x="117.7" y="39.9">P1.2</text>
<text x="117.7" y="41.7">P1.3</text>
<text x="128" y="38" transform="rotate(-90 128 38)">VCC</text>
<text x="130.6" y="39.9">P2.2/A10</text>
<text x="130.6" y="41.7">P2.3/A11</text>
<text x="131.4" y="36.4">P2.0/A8</text>
<text x="131.4" y="38.2">P2.1/A9</text>
<text x="179.9" y="39.9">T1OUT</text>
<text x="179.9" y="36.4">GND</text>
<text x="189.6" y="39.9">C1-</text>
<text x="190.2" y="36.4">V+</text>
<text x="60.7" y="43.3">P1.4</text>
<text x="60.7" y="45">P1.5</text>
<text x="60.7" y="46.8">P1.6</text>
<text x="73.6" y="43.3">P2.4/A12</text>
<text x="73.6" y="45">P2.5/A13</text>
<text x="73.6" y="46.8">P2.6/A14</text>
<text x="117.7" y="43.3">P1.4</text>
<text x="117.7" y="45">P1.5</text>
<text x="117.7" y="46.8">P1.6</text>
<text x="130.6" y="43.3">P2.4/A12</text>
<text x="130.6" y="45">P2.5/A13</text>
<text x="130.6" y="46.8">P2.6/A14</text>
<text x="179.9" y="43.3">R1IN</text>
<text x="179.9" y="46.8">R1OUT</text>
<text x="189.1" y="43.3">C2+</text>
<text x="189.6" y="46.8">C2-</text>
<text x="60.7" y="53.7">XTAL2</text>
<text x="60.7" y="52">XTAL1</text>
<text x="60.7" y="48.5">P1.7</text>
<text x="73.1" y="52">P3.0/RXD</text>
<text x="73.2" y="53.7">P3.1/TXD</text>
<text x="73.6" y="48.5">P2.7/A15</text>
<text x="117.7" y="53.7">XTAL2</text>
<text x="117.7" y="52">XTAL1</text>
<text x="117.7" y="48.5">P1.7</text>
<text x="130" y="52">P3.0/RXD</text>
<text x="130.1" y="53.7">P3.1/TXD</text>
<text x="130.6" y="48.5">P2.7/A15</text>
<text x="179.9" y="50.3">T1IN</text>
<text x="179.9" y="53.7">T2IN</text>
<text x="186.9" y="53.7">T2OUT</text>
<text x="190.6" y="50.3">V-</text>
<text x="60.7" y="55.5">RST</text>
<text x="60.7" y="58.9">EA/VPP</text>
<text x="72.6" y="55.5">P3.2/INTO</text>
<text x="72.9" y="57.2">P3.3/INT1</text>
<text x="74" y="58.9">P3.4/TO</text>
<text x="117.7" y="55.5">RST</text>
<text x="117.7" y="58.9">EA/VPP</text>
<text x="129.5" y="55.5">P3.2/INTO</text>
<text x="129.9" y="57.2">P3.3/INT1</text>
<text x="131" y="58.9">P3.4/TO</text>
<text x="179.9" y="57.2">R2OUT</text>
<text x="188.6" y="57.2">R2IN</text>
<text x="60.7" y="62.3">P0.0/AD0</text>
<text x="60.7" y="64.1">P0.1/AD1</text>
<text x="60.7" y="65.8">P0.2/AD2</text>
<text x="73.7" y="62.3">P3.6/WR</text>
<text x="74" y="64.1">P3.7/RD</text>
<text x="74.3" y="60.6">P3.5/T1</text>
<text x="117.7" y="62.3">P0.0/AD0</text>
<text x="117.7" y="64.1">P0.1/AD1</text>
<text x="117.7" y="65.8">P0.2/AD2</text>
<text x="130.6" y="62.3">P3.6/WR</text>
<text x="131" y="64.1">P3.7/RD</text>
<text x="131.3" y="60.6">P3.5/T1</text>
<text x="60.7" y="67.6">P0.3/AD3</text>
<text x="60.7" y="69.3">P0.4/AD4</text>
<text x="60.7" y="71">P0.5/AD5</text>
<text x="72.1" y="71">ALE/PROG</text>
<text x="75.6" y="67.6">PSEN</text>
<text x="117.7" y="67.6">P0.3/AD3</text>
<text x="117.7" y="69.3">P0.4/AD4</text>
<text x="117.7" y="71">P0.5/AD5</text>
<text x="129" y="71">ALE/PROG</text>
<text x="132.6" y="67.6">PSEN</text>
<text x="60.7" y="72.7">P0.6/AD6</text>
<text x="60.7" y="74.4">P0.7/AD7</text>
<text x="71" y="74.6" transform="rotate(-90 71 74.6)">GND</text>
<text x="117.7" y="72.7">P0.6/AD6</text>
<text x="117.7" y="74.4">P0.7/AD7</text>
<text x="128" y="74.6" transform="rotate(-90 128 74.6)">GND</text>
<text x="83.1" y="121.1">VIN</text>
<text x="91" y="121.1">VOUT</text>
<text x="90" y="128.1" transform="rotate(-90 90 128.1)">GND</text>
</g>
<g font-size="1.2">
<text x="34" y="7.6">5</text>
<text x="85.8" y="7.6">4</text>
<text x="137.6" y="7.6">3</text>
<text x="189.4" y="7.6">2</text>
<text x="241.2" y="7.6">1</text>
<text x="6.8" y="29.6">D</text>
<text x="267.5" y="29.6">D</text>
<text x="6.8" y="70.6">C</text>
<text x="267.5" y="70.6">C</text>
<text x="6.8" y="111.7">B</text>
<text x="267.5" y="111.7">B</text>
<text x="6.8" y="152.7">A</text>
<text x="267.5" y="152.7">A</text>
<text x="34" y="173.4">5</text>
<text x="85.8" y="173.4">4</text>
<text x="137.6" y="173.4">3</text>
<text x="189.4" y="173.4">2</text>
<text x="241.2" y="173.4">1</text>
</g>
</svg>
